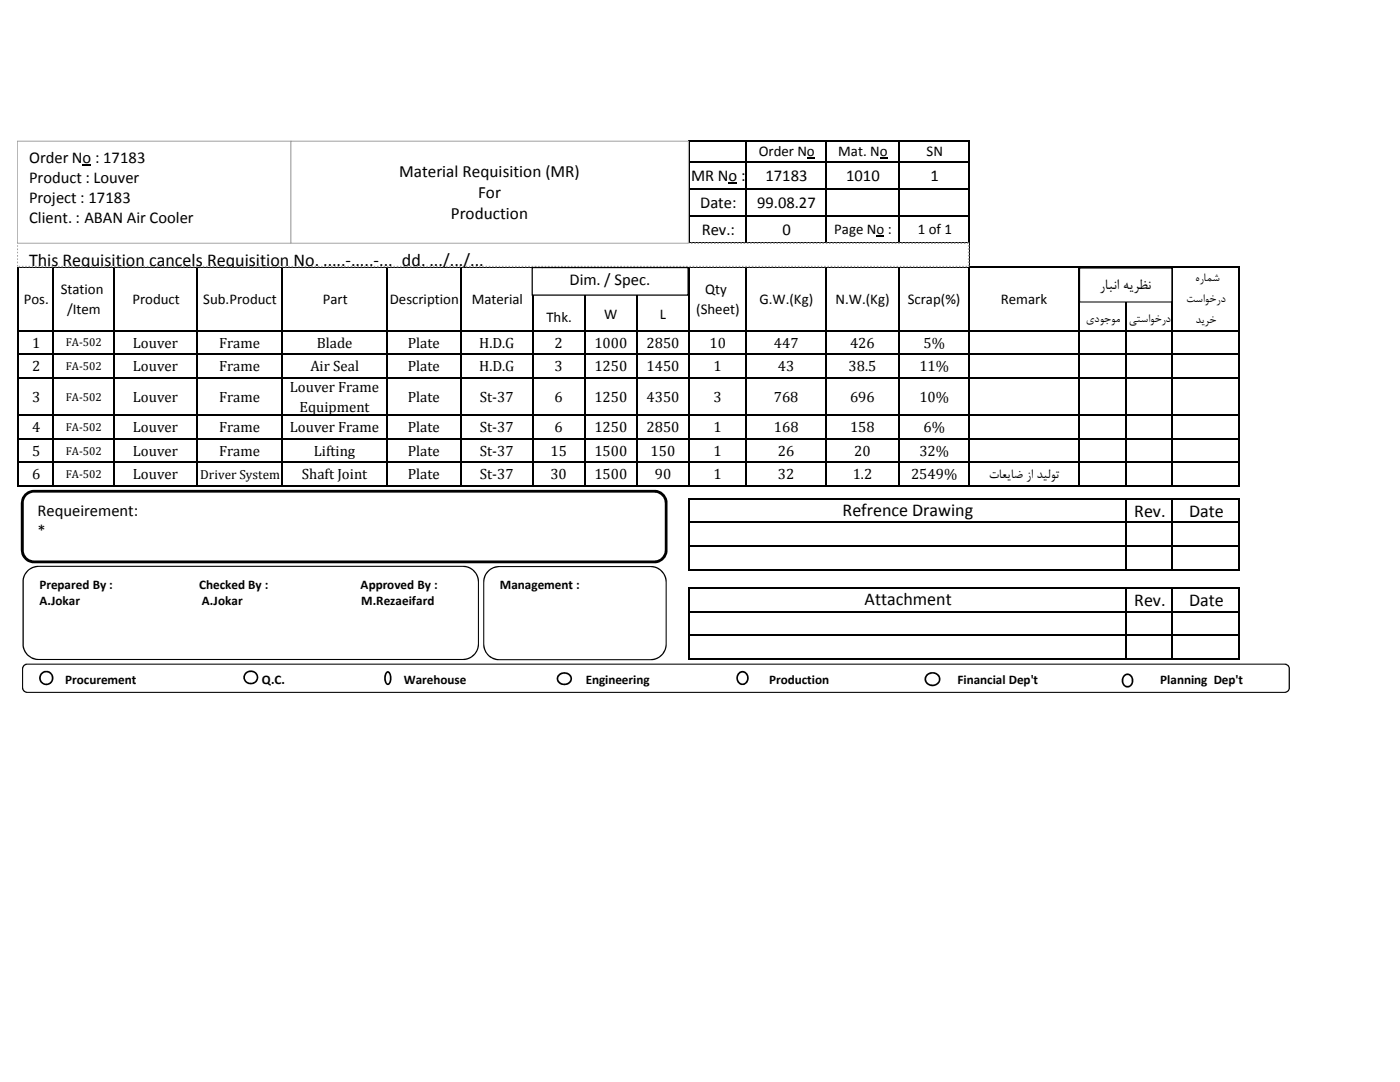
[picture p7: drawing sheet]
<svg xmlns="http://www.w3.org/2000/svg" width="279mm" height="216mm" viewBox="0 0 279 216" stroke-linecap="round" stroke-linejoin="round" font-family="sans-serif">
<path d="M145.4 36.4h1.8v.3h-1.8zM161 31.5h1.6v.2h-1.6zM175.6 31.5h1.6v.2h-1.6zM174.9 47.1h1.6v.2h-1.6z" fill="#000"/>
<g fill="none" stroke="#000" stroke-width=".3">
<path d="M137.5 27.9v20.7M137.7 28h55.9M137.7 32.3h55.9M137.7 37.7h55.9M148.9 28.2v20.4M164.8 28.2v20.4M179.4 28.2v20.4M193.4 28.2v68.9M3.6 53.2v43.9M3.7 53.3h243.7M10.6 53.5v43.6M22.8 53.5v43.6"/>
<path d="M39.2 53.5v43.6M56.4 53.5v43.6M77.2 53.5v43.6M92 53.5v43.6M106.3 53.5v43.6M116.7 53.5v43.6M127.1 53.5v43.6M137.5 53.5v43.6M137.7 43h55.9M137.7 48.4h55.9M148.9 53.5v43.6M164.8 53.5v43.6"/>
<path d="M179.4 53.5v43.6M215.3 53.5v43.6M224.6 53.5v43.6M234 53.5v43.6M247.2 53.5v43.6M3.7 66h243.7M3.7 70.7h243.7M3.7 75.4h243.7M3.7 82.9h243.7M3.7 87.6h243.7M3.7 92.3h243.7M3.7 97h243.7"/>
<path d="M137.5 99.4v14.4M137.7 99.5h109.7M224.6 99.7v14.1M234 99.7v14.1M247.2 99.7v14.1M137.5 117.2v14.4M137.7 104.2h109.7M137.7 108.9h109.7M137.7 113.6h109.7M137.7 117.4h109.7M224.6 117.5v14.1M234 117.5v14.1"/>
<path d="M247.2 117.5v14.1M137.7 122.1h109.7M137.7 126.8h109.7M137.7 131.5h109.7"/>
</g>
<path d="M3.4 48.5h189.9v4.7h-189.9z" fill="#fff"/>
<path d="M3.4 52.9h.2v.3h-.2zM3.4 52.2h.2v.3h-.2zM3.4 51.6h.2v.3h-.2zM3.4 50.9h.2v.3h-.2zM3.4 50.2h.2v.3h-.2zM3.4 49.6h.2v.3h-.2zM3.4 48.9h.2v.3h-.2zM3.4 48.4h.3v.3h-.3l.2-.2-.2 .1zM4 48.4h.4v.3h-.4zM4.7 48.4h.3v.3h-.3zM5.3 48.4h.4v.3h-.4zM6 48.4h.3v.3h-.3zM6.6 48.4h.4v.3h-.4zM7.3 48.4h.4v.3h-.4zM8 48.4h.3v.3h-.3zM8.6 48.4h.4v.3h-.4zM9.3 48.4h.3v.3h-.3zM9.9 48.4h.4v.3h-.4zM10.6 48.4h.3v.3h-.3zM11.3 48.4h.3v.3h-.3zM11.9 48.4h.3v.3h-.3zM12.6 48.4h.3v.3h-.3zM13.2 48.4h.3v.3h-.3zM13.9 48.4h.3v.3h-.3zM14.5 48.4h.4v.3h-.4zM15.2 48.4h.3v.3h-.3zM15.8 48.4h.4v.3h-.4zM16.5 48.4h.3v.3h-.3zM17.1 48.4h.4v.3h-.4zM17.8 48.4h.4v.3h-.4zM18.5 48.4h.3v.3h-.3zM19.1 48.4h.4v.3h-.4zM19.8 48.4h.3v.3h-.3zM20.4 48.4h.4v.3h-.4zM21.1 48.4h.3v.3h-.3zM21.8 48.4h.3v.3h-.3zM22.4 48.4h.3v.3h-.3zM23.1 48.4h.3v.3h-.3zM23.7 48.4h.3v.3h-.3zM24.4 48.4h.3v.3h-.3zM25 48.4h.4v.3h-.4zM25.7 48.4h.3v.3h-.3zM26.3 48.4h.4v.3h-.4zM27 48.4h.3v.3h-.3zM27.6 48.4h.4v.3h-.4zM28.3 48.4h.4v.3h-.4zM29 48.4h.3v.3h-.3zM29.6 48.4h.4v.3h-.4zM30.3 48.4h.3v.3h-.3zM30.9 48.4h.4v.3h-.4zM31.6 48.4h.3v.3h-.3zM32.3 48.4h.3v.3h-.3zM32.9 48.4h.3v.3h-.3zM33.6 48.4h.3v.3h-.3zM34.2 48.4h.3v.3h-.3zM34.9 48.4h.3v.3h-.3zM35.5 48.4h.4v.3h-.4zM36.2 48.4h.3v.3h-.3zM36.8 48.4h.4v.3h-.4zM37.5 48.4h.3v.3h-.3zM38.1 48.4h.4v.3h-.4zM38.8 48.4h.4v.3h-.4zM39.5 48.4h.3v.3h-.3zM40.1 48.4h.4v.3h-.4zM40.8 48.4h.3v.3h-.3zM41.4 48.4h.4v.3h-.4zM42.1 48.4h.3v.3h-.3zM42.8 48.4h.3v.3h-.3zM43.4 48.4h.3v.3h-.3zM44.1 48.4h.3v.3h-.3zM44.7 48.4h.3v.3h-.3zM45.4 48.4h.3v.3h-.3zM46 48.4h.4v.3h-.4zM46.7 48.4h.3v.3h-.3zM47.3 48.4h.4v.3h-.4zM48 48.4h.3v.3h-.3zM48.6 48.4h.4v.3h-.4zM49.3 48.4h.4v.3h-.4zM50 48.4h.3v.3h-.3zM50.6 48.4h.4v.3h-.4zM51.3 48.4h.3v.3h-.3zM51.9 48.4h.4v.3h-.4zM52.6 48.4h.3v.3h-.3zM53.3 48.4h.3v.3h-.3zM53.9 48.4h.3v.3h-.3zM54.6 48.4h.3v.3h-.3zM55.2 48.4h.3v.3h-.3zM55.9 48.4h.3v.3h-.3zM56.5 48.4h.4v.3h-.4zM57.2 48.4h.3v.3h-.3zM57.8 48.4h.4v.3h-.4zM58.5 48.4h.3v.3h-.3zM59.1 48.4h.4v.3h-.4zM59.8 48.4h.4v.3h-.4zM60.5 48.4h.3v.3h-.3zM61.1 48.4h.4v.3h-.4zM61.8 48.4h.3v.3h-.3zM62.4 48.4h.4v.3h-.4zM63.1 48.4h.3v.3h-.3zM63.8 48.4h.3v.3h-.3zM64.4 48.4h.3v.3h-.3zM65.1 48.4h.3v.3h-.3zM65.7 48.4h.3v.3h-.3zM66.4 48.4h.3v.3h-.3zM67 48.4h.4v.3h-.4zM67.7 48.4h.3v.3h-.3zM68.3 48.4h.4v.3h-.4zM69 48.4h.3v.3h-.3zM69.6 48.4h.4v.3h-.4zM70.3 48.4h.4v.3h-.4zM71 48.4h.3v.3h-.3zM71.6 48.4h.4v.3h-.4zM72.3 48.4h.3v.3h-.3zM72.9 48.4h.4v.3h-.4zM73.6 48.4h.3v.3h-.3zM74.3 48.4h.3v.3h-.3zM74.9 48.4h.3v.3h-.3zM75.6 48.4h.3v.3h-.3zM76.2 48.4h.3v.3h-.3zM76.9 48.4h.3v.3h-.3zM77.5 48.4h.4v.3h-.4zM78.2 48.4h.3v.3h-.3zM78.8 48.4h.4v.3h-.4zM79.5 48.4h.3v.3h-.3zM80.1 48.4h.4v.3h-.4zM80.8 48.4h.4v.3h-.4zM81.4 48.4h.4v.3h-.4zM82.1 48.4h.4v.3h-.4zM82.8 48.4h.3v.3h-.3zM83.4 48.4h.4v.3h-.4zM84.1 48.4h.3v.3h-.3zM84.8 48.4h.3v.3h-.3zM85.4 48.4h.3v.3h-.3zM86.1 48.4h.3v.3h-.3zM86.7 48.4h.3v.3h-.3zM87.4 48.4h.3v.3h-.3zM88 48.4h.3v.3h-.3zM88.7 48.4h.3v.3h-.3zM89.3 48.4h.4v.3h-.4zM90 48.4h.3v.3h-.3zM90.6 48.4h.4v.3h-.4zM91.3 48.4h.4v.3h-.4zM91.9 48.4h.4v.3h-.4zM92.6 48.4h.4v.3h-.4zM93.3 48.4h.3v.3h-.3zM93.9 48.4h.4v.3h-.4zM94.6 48.4h.3v.3h-.3zM95.2 48.4h.4v.3h-.4zM95.9 48.4h.3v.3h-.3zM96.6 48.4h.3v.3h-.3zM97.2 48.4h.3v.3h-.3zM97.9 48.4h.3v.3h-.3zM98.5 48.4h.3v.3h-.3zM99.2 48.4h.3v.3h-.3zM99.8 48.4h.4v.3h-.4zM100.5 48.4h.3v.3h-.3zM101.1 48.4h.4v.3h-.4zM101.8 48.4h.4v.3h-.4zM102.4 48.4h.4v.3h-.4zM103.1 48.4h.4v.3h-.4zM103.8 48.4h.3v.3h-.3zM104.4 48.4h.4v.3h-.4zM105.1 48.4h.3v.3h-.3zM105.7 48.4h.4v.3h-.4zM106.4 48.4h.3v.3h-.3zM107.1 48.4h.3v.3h-.3zM107.7 48.4h.3v.3h-.3zM108.4 48.4h.3v.3h-.3zM109 48.4h.3v.3h-.3zM109.7 48.4h.3v.3h-.3zM110.3 48.4h.4v.3h-.4zM111 48.4h.3v.3h-.3zM111.6 48.4h.4v.3h-.4zM112.3 48.4h.3v.3h-.3zM112.9 48.4h.4v.3h-.4zM113.6 48.4h.4v.3h-.4zM114.3 48.4h.3v.3h-.3zM114.9 48.4h.4v.3h-.4zM115.6 48.4h.3v.3h-.3zM116.2 48.4h.4v.3h-.4zM116.9 48.4h.3v.3h-.3zM117.6 48.4h.3v.3h-.3zM118.2 48.4h.3v.3h-.3zM118.9 48.4h.3v.3h-.3zM119.5 48.4h.3v.3h-.3zM120.2 48.4h.3v.3h-.3zM120.8 48.4h.4v.3h-.4zM121.5 48.4h.3v.3h-.3zM122.1 48.4h.4v.3h-.4zM122.8 48.4h.3v.3h-.3zM123.4 48.4h.4v.3h-.4zM124.1 48.4h.4v.3h-.4zM124.8 48.4h.3v.3h-.3zM125.4 48.4h.4v.3h-.4zM126.1 48.4h.3v.3h-.3zM126.7 48.4h.4v.3h-.4zM127.4 48.4h.3v.3h-.3zM128.1 48.4h.3v.3h-.3zM128.7 48.4h.3v.3h-.3zM129.4 48.4h.3v.3h-.3zM130 48.4h.3v.3h-.3zM130.7 48.4h.3v.3h-.3zM131.3 48.4h.4v.3h-.4zM132 48.4h.3v.3h-.3zM132.6 48.4h.4v.3h-.4zM133.3 48.4h.3v.3h-.3zM133.9 48.4h.4v.3h-.4zM134.6 48.4h.4v.3h-.4zM135.3 48.4h.3v.3h-.3zM135.9 48.4h.4v.3h-.4zM136.6 48.4h.3v.3h-.3zM137.2 48.4h.4v.3h-.4zM137.9 48.4h.3v.3h-.3zM138.6 48.4h.3v.3h-.3zM139.2 48.4h.3v.3h-.3zM139.9 48.4h.3v.3h-.3zM140.5 48.4h.3v.3h-.3zM141.2 48.4h.3v.3h-.3zM141.8 48.4h.4v.3h-.4zM142.5 48.4h.3v.3h-.3zM143.1 48.4h.4v.3h-.4zM143.8 48.4h.3v.3h-.3zM144.4 48.4h.4v.3h-.4zM145.1 48.4h.4v.3h-.4zM145.8 48.4h.3v.3h-.3zM146.4 48.4h.4v.3h-.4zM147.1 48.4h.3v.3h-.3zM147.7 48.4h.4v.3h-.4zM148.4 48.4h.3v.3h-.3zM149.1 48.4h.3v.3h-.3zM149.7 48.4h.3v.3h-.3zM150.4 48.4h.3v.3h-.3zM151 48.4h.3v.3h-.3zM151.7 48.4h.3v.3h-.3zM152.3 48.4h.4v.3h-.4zM153 48.4h.3v.3h-.3zM153.6 48.4h.4v.3h-.4zM154.3 48.4h.3v.3h-.3zM154.9 48.4h.4v.3h-.4zM155.6 48.4h.4v.3h-.4zM156.3 48.4h.3v.3h-.3zM156.9 48.4h.4v.3h-.4zM157.6 48.4h.3v.3h-.3zM158.2 48.4h.4v.3h-.4zM158.9 48.4h.3v.3h-.3zM159.6 48.4h.3v.3h-.3zM160.2 48.4h.3v.3h-.3zM160.9 48.4h.3v.3h-.3zM161.5 48.4h.3v.3h-.3zM162.2 48.4h.3v.3h-.3zM162.8 48.4h.4v.3h-.4zM163.5 48.4h.3v.3h-.3zM164.1 48.4h.4v.3h-.4zM164.8 48.4h.3v.3h-.3zM165.4 48.4h.4v.3h-.4zM166.1 48.4h.4v.3h-.4zM166.8 48.4h.3v.3h-.3zM167.4 48.4h.4v.3h-.4zM168.1 48.4h.3v.3h-.3zM168.7 48.4h.4v.3h-.4zM169.4 48.4h.3v.3h-.3zM170.1 48.4h.3v.3h-.3zM170.7 48.4h.3v.3h-.3zM171.4 48.4h.3v.3h-.3zM172 48.4h.3v.3h-.3zM172.7 48.4h.3v.3h-.3zM173.3 48.4h.4v.3h-.4zM174 48.4h.3v.3h-.3zM174.6 48.4h.4v.3h-.4zM175.3 48.4h.3v.3h-.3zM175.9 48.4h.4v.3h-.4zM176.6 48.4h.4v.3h-.4zM177.2 48.4h.4v.3h-.4zM177.9 48.4h.4v.3h-.4zM178.6 48.4h.3v.3h-.3zM179.2 48.4h.4v.3h-.4zM179.9 48.4h.3v.3h-.3zM180.6 48.4h.3v.3h-.3zM181.2 48.4h.3v.3h-.3zM181.9 48.4h.3v.3h-.3zM182.5 48.4h.3v.3h-.3zM183.2 48.4h.3v.3h-.3zM183.8 48.4h.3v.3h-.3zM184.5 48.4h.3v.3h-.3zM185.1 48.4h.4v.3h-.4zM185.8 48.4h.3v.3h-.3zM186.4 48.4h.4v.3h-.4zM187.1 48.4h.4v.3h-.4zM187.7 48.4h.4v.3h-.4zM188.4 48.4h.4v.3h-.4zM189.1 48.4h.3v.3h-.3zM189.7 48.4h.4v.3h-.4zM190.4 48.4h.3v.3h-.3zM191.1 48.4h.3v.3h-.3zM191.7 48.4h.3v.3h-.3zM192.4 48.4h.3v.3h-.3zM193 48.4h.4l.1 .2-.3-.1 .1 .2h-.3zM193.2 48.9h.3v.3h-.3zM193.2 49.5h.3v.4h-.3zM193.2 50.2h.3v.3h-.3zM193.2 50.8h.3v.4h-.3zM193.2 51.5h.3v.4h-.3zM193.2 52.2h.3v.3h-.3zM193.2 52.8h.3v.4h-.3zM192.7 53h.3v.3h-.3zM192 53h.4v.3h-.4zM191.4 53h.3v.3h-.3zM190.7 53h.4v.3h-.4zM190.1 53h.3v.3h-.3zM189.4 53h.3v.3h-.3zM188.8 53h.3v.3h-.3zM188.1 53h.3v.3h-.3zM187.5 53h.2v.3h-.2zM186.8 53h.3v.3h-.3zM186.1 53h.3v.3h-.3zM185.5 53h.3v.3h-.3zM184.8 53h.3v.3h-.3zM184.2 53h.3v.3h-.3zM183.5 53h.3v.3h-.3zM182.8 53h.4v.3h-.4zM182.2 53h.3v.3h-.3zM181.5 53h.4v.3h-.4zM180.9 53h.3v.3h-.3zM180.2 53h.4v.3h-.4zM179.6 53h.3v.3h-.3zM178.9 53h.3v.3h-.3zM178.3 53h.3v.3h-.3zM177.6 53h.3v.3h-.3zM177 53h.2v.3h-.2zM176.3 53h.3v.3h-.3zM175.6 53h.3v.3h-.3zM175 53h.3v.3h-.3zM174.3 53h.3v.3h-.3zM173.7 53h.3v.3h-.3zM173 53h.3v.3h-.3zM172.3 53h.4v.3h-.4zM171.7 53h.3v.3h-.3zM171 53h.4v.3h-.4zM170.4 53h.3v.3h-.3zM169.7 53h.4v.3h-.4zM169.1 53h.3v.3h-.3zM168.4 53h.3v.3h-.3zM167.8 53h.3v.3h-.3zM167.1 53h.3v.3h-.3zM166.5 53h.3v.3h-.3zM165.8 53h.3v.3h-.3zM165.1 53h.3v.3h-.3zM164.5 53h.3v.3h-.3zM163.8 53h.3v.3h-.3zM163.2 53h.3v.3h-.3zM162.5 53h.3v.3h-.3zM161.8 53h.4v.3h-.4zM161.2 53h.3v.3h-.3zM160.5 53h.4v.3h-.4zM159.9 53h.3v.3h-.3zM159.2 53h.4v.3h-.4zM158.6 53h.3v.3h-.3zM157.9 53h.3v.3h-.3zM157.3 53h.3v.3h-.3zM156.6 53h.3v.3h-.3zM156 53h.3v.3h-.3zM155.3 53h.3v.3h-.3zM154.6 53h.3v.3h-.3zM154 53h.3v.3h-.3zM153.3 53h.3v.3h-.3zM152.7 53h.3v.3h-.3zM152 53h.3v.3h-.3zM151.3 53h.4v.3h-.4zM150.7 53h.3v.3h-.3zM150 53h.4v.3h-.4zM149.4 53h.3v.3h-.3zM148.7 53h.4v.3h-.4zM148.1 53h.3v.3h-.3zM147.4 53h.3v.3h-.3zM146.8 53h.3v.3h-.3zM146.1 53h.3v.3h-.3zM145.5 53h.3v.3h-.3zM144.8 53h.3v.3h-.3zM144.1 53h.3v.3h-.3zM143.5 53h.3v.3h-.3zM142.8 53h.3v.3h-.3zM142.2 53h.3v.3h-.3zM141.5 53h.3v.3h-.3zM140.8 53h.4v.3h-.4zM140.2 53h.3v.3h-.3zM139.5 53h.4v.3h-.4zM138.9 53h.3v.3h-.3zM138.2 53h.4v.3h-.4zM137.6 53h.3v.3h-.3zM136.9 53h.3v.3h-.3zM136.3 53h.3v.3h-.3zM135.6 53h.3v.3h-.3zM135 53h.3v.3h-.3zM134.3 53h.3v.3h-.3zM133.6 53h.3v.3h-.3zM133 53h.3v.3h-.3zM132.3 53h.3v.3h-.3zM131.7 53h.3v.3h-.3zM131 53h.3v.3h-.3zM130.3 53h.4v.3h-.4zM129.7 53h.3v.3h-.3zM129 53h.4v.3h-.4zM128.4 53h.3v.3h-.3zM127.7 53h.4v.3h-.4zM127.1 53h.3v.3h-.3zM126.4 53h.3v.3h-.3zM125.8 53h.3v.3h-.3zM125.1 53h.3v.3h-.3zM124.5 53h.3v.3h-.3zM123.8 53h.3v.3h-.3zM123.1 53h.3v.3h-.3zM122.5 53h.3v.3h-.3zM121.8 53h.3v.3h-.3zM121.2 53h.3v.3h-.3zM120.5 53h.3v.3h-.3zM119.8 53h.4v.3h-.4zM119.2 53h.3v.3h-.3zM118.5 53h.4v.3h-.4zM117.9 53h.3v.3h-.3zM117.2 53h.4v.3h-.4zM116.6 53h.3v.3h-.3zM115.9 53h.3v.3h-.3zM115.3 53h.3v.3h-.3zM114.6 53h.3v.3h-.3zM114 53h.3v.3h-.3zM113.3 53h.3v.3h-.3zM112.6 53h.3v.3h-.3zM112 53h.3v.3h-.3zM111.3 53h.3v.3h-.3zM110.7 53h.3v.3h-.3zM110 53h.3v.3h-.3zM109.3 53h.4v.3h-.4zM108.7 53h.3v.3h-.3zM108 53h.4v.3h-.4zM107.4 53h.3v.3h-.3zM106.7 53h.4v.3h-.4zM106.1 53h.3v.3h-.3zM105.4 53h.3v.3h-.3zM104.8 53h.3v.3h-.3zM104.1 53h.3v.3h-.3zM103.5 53h.3v.3h-.3zM102.8 53h.3v.3h-.3zM102.2 53h.2v.3h-.2zM101.5 53h.3v.3h-.3zM100.8 53h.3v.3h-.3zM100.2 53h.3v.3h-.3zM99.5 53h.3v.3h-.3zM98.8 53h.4v.3h-.4zM98.2 53h.3v.3h-.3zM97.5 53h.4v.3h-.4zM96.9 53h.3v.3h-.3zM96.2 53h.4v.3h-.4zM95.6 53h.3v.3h-.3zM94.9 53h.3v.3h-.3zM94.3 53h.3v.3h-.3zM93.6 53h.3v.3h-.3zM93 53h.3v.3h-.3zM92.3 53h.3v.3h-.3zM91.7 53h.2v.3h-.2zM91 53h.3v.3h-.3zM90.3 53h.3v.3h-.3zM89.7 53h.3v.3h-.3zM89 53h.3v.3h-.3zM88.3 53h.4v.3h-.4zM87.7 53h.3v.3h-.3zM87 53h.4v.3h-.4zM86.4 53h.3v.3h-.3zM85.7 53h.4v.3h-.4zM85.1 53h.3v.3h-.3zM84.4 53h.4v.3h-.4zM83.8 53h.3v.3h-.3zM83.1 53h.3v.3h-.3zM82.5 53h.3v.3h-.3zM81.8 53h.3v.3h-.3zM81.2 53h.2v.3h-.2zM80.5 53h.3v.3h-.3zM79.8 53h.3v.3h-.3zM79.2 53h.3v.3h-.3zM78.5 53h.3v.3h-.3zM77.9 53h.3v.3h-.3zM77.2 53h.3v.3h-.3zM76.5 53h.4v.3h-.4zM75.9 53h.3v.3h-.3zM75.2 53h.4v.3h-.4zM74.6 53h.3v.3h-.3zM73.9 53h.4v.3h-.4zM73.3 53h.3v.3h-.3zM72.6 53h.3v.3h-.3zM72 53h.3v.3h-.3zM71.3 53h.3v.3h-.3zM70.7 53h.3v.3h-.3zM70 53h.3v.3h-.3zM69.3 53h.3v.3h-.3zM68.7 53h.3v.3h-.3zM68 53h.3v.3h-.3zM67.4 53h.3v.3h-.3zM66.7 53h.3v.3h-.3zM66 53h.4v.3h-.4zM65.4 53h.3v.3h-.3zM64.7 53h.4v.3h-.4zM64.1 53h.3v.3h-.3zM63.4 53h.4v.3h-.4zM62.8 53h.3v.3h-.3zM62.1 53h.3v.3h-.3zM61.5 53h.3v.3h-.3zM60.8 53h.3v.3h-.3zM60.2 53h.3v.3h-.3zM59.5 53h.3v.3h-.3zM58.8 53h.3v.3h-.3zM58.2 53h.3v.3h-.3zM57.5 53h.3v.3h-.3zM56.9 53h.3v.3h-.3zM56.2 53h.3v.3h-.3zM55.5 53h.4v.3h-.4zM54.9 53h.3v.3h-.3zM54.2 53h.4v.3h-.4zM53.6 53h.3v.3h-.3zM52.9 53h.4v.3h-.4zM52.3 53h.3v.3h-.3zM51.6 53h.3v.3h-.3zM51 53h.3v.3h-.3zM50.3 53h.3v.3h-.3zM49.7 53h.3v.3h-.3zM49 53h.3v.3h-.3zM48.3 53h.3v.3h-.3zM47.7 53h.3v.3h-.3zM47 53h.3v.3h-.3zM46.4 53h.3v.3h-.3zM45.7 53h.3v.3h-.3zM45 53h.4v.3h-.4zM44.4 53h.3v.3h-.3zM43.7 53h.4v.3h-.4zM43.1 53h.3v.3h-.3zM42.4 53h.4v.3h-.4zM41.8 53h.3v.3h-.3zM41.1 53h.3v.3h-.3zM40.5 53h.3v.3h-.3zM39.8 53h.3v.3h-.3zM39.2 53h.3v.3h-.3zM38.5 53h.3v.3h-.3zM37.8 53h.3v.3h-.3zM37.2 53h.3v.3h-.3zM36.5 53h.3v.3h-.3zM35.9 53h.3v.3h-.3zM35.2 53h.3v.3h-.3zM34.5 53h.4v.3h-.4zM33.9 53h.3v.3h-.3zM33.2 53h.4v.3h-.4zM32.6 53h.3v.3h-.3zM31.9 53h.4v.3h-.4zM31.3 53h.3v.3h-.3zM30.6 53h.3v.3h-.3zM30 53h.3v.3h-.3zM29.3 53h.3v.3h-.3zM28.7 53h.3v.3h-.3zM28 53h.3v.3h-.3zM27.3 53h.3v.3h-.3zM26.7 53h.3v.3h-.3zM26 53h.3v.3h-.3zM25.4 53h.3v.3h-.3zM24.7 53h.3v.3h-.3zM24 53h.4v.3h-.4zM23.4 53h.3v.3h-.3zM22.7 53h.4v.3h-.4zM22.1 53h.3v.3h-.3zM21.4 53h.4v.3h-.4zM20.8 53h.3v.3h-.3zM20.1 53h.3v.3h-.3zM19.5 53h.3v.3h-.3zM18.8 53h.3v.3h-.3zM18.2 53h.3v.3h-.3zM17.5 53h.3v.3h-.3zM16.8 53h.3v.3h-.3zM16.2 53h.3v.3h-.3zM15.5 53h.3v.3h-.3zM14.9 53h.3v.3h-.3zM14.2 53h.3v.3h-.3zM13.5 53h.4v.3h-.4zM12.9 53h.3v.3h-.3zM12.2 53h.4v.3h-.4zM11.6 53h.3v.3h-.3zM10.9 53h.4v.3h-.4zM10.3 53h.3v.3h-.3zM9.6 53h.3v.3h-.3zM9 53h.3v.3h-.3zM8.3 53h.3v.3h-.3zM7.7 53h.3v.3h-.3zM7 53h.3v.3h-.3zM6.3 53h.3v.3h-.3zM5.7 53h.3v.3h-.3zM5 53h.3v.3h-.3zM4.4 53h.3v.3h-.3zM3.7 53h.3v.3h-.3z" fill="#a6a6a6"/>
<path d="M3.4 28.2h54.6v20.3h-54.6z" fill="#fff"/>
<path d="M3.4 28.1h54.7v20.5h-54.7zM3.4 28.3l.2-.1v20.3l-.2-.1h54.6v.1v-20.3v.1z" fill="#a6a6a6"/>
<path d="M16.5 32.9h1.7v.2h-1.7z" fill="#000"/>
<path d="M58 28.2h79.4v20.3h-79.4z" fill="#fff"/>
<path d="M58 28.1h79.4l.1 .1v20.3l-.1 .1h-79.4zM58 28.3l.2-.1v20.3l-.2-.1h79.4l-.1 .1v-20.3l.1 .1z" fill="#a6a6a6"/>
<path d="M215.4 53.5h18.4v6.7h-18.4z" fill="#fff"/>
<path d="M215.4 53.4l18.4-.1 .2 .2-.1 6.8-18.5 .1-.1-.2zM215.4 53.6l.2-.1v6.7h-.2h18.4v-6.7v.1z" fill="#000"/>
<path d="M106.2 53.4h31.1v5.5h-31.1z" fill="#fff"/>
<path d="M106.1 53.3h31.2l.2 .1v5.5l-.2 .1h-31.1l-.1-.1zM106.2 53.5l.1-.1v5.5l-.1-.1h31.1l-.1 .1v-5.5l.1 .1z" fill="#000"/>
<path d="M5 98.9a2.36 2.36 0 0 1 1.8-.9h123.8a2.33 2.33 0 0 1 2.3 2.4v9.4a2.3 2.3 0 0 1-2.3 2.3h-123.8a2.34 2.34 0 0 1-2.4-2.3v-9.4l.1-.6z" fill-rule="evenodd" fill="#fff"/>
<path d="M4.8 98.6a2.62 2.62 0 0 1 2-.9h124.1a2.65 2.65 0 0 1 2.3 2.4v9.9a2.65 2.65 0 0 1-2.3 2.4h-124.1a2.64 2.64 0 0 1-2.7-2.6v-9.4l.2-.8zM5.3 98.9l-.3 .5-.3 .8v9.6a2.09 2.09 0 0 0 2.1 2h123.8a2.1 2.1 0 0 0 2.1-2v-9.4a2.1 2.1 0 0 0-2.1-2.1h-123.8l-.7 .1z" fill="#000"/>
<path d="M5.8 113.7l1.2-.6 .7-.1h84.7a3.1 3.1 0 0 1 3.1 3.1v12.4a3.1 3.1 0 0 1-3.1 3.1h-84.7a3.1 3.1 0 0 1-3.1-3.1v-12.4a3.1 3.1 0 0 1 1.2-2.4z" fill-rule="evenodd" fill="#fff"/>
<path d="M5.6 113.7a3 3 0 0 1 2.1-.8h85a3.2 3.2 0 0 1 2.9 2.9v13a3.2 3.2 0 0 1-2.9 2.9h-85.3a3.2 3.2 0 0 1-2.9-3.2v-13.1a3.3 3.3 0 0 1 1.1-1.7zM5.8 113.8a2.88 2.88 0 0 0-1.1 2.3v12.4a2.98 2.98 0 0 0 3 3h84.7a3 3 0 0 0 3-3v-12.4a3 3 0 0 0-3-3h-84.7l-1.1 .2z" fill="#000"/>
<path d="M97.4 113.9a3.1 3.1 0 0 1 2.3-.9h30.1a3.1 3.1 0 0 1 3.1 3.2v12.3a3.1 3.1 0 0 1-3.1 3.1h-30.1a3.1 3.1 0 0 1-3.2-3.1v-12.3a3.1 3.1 0 0 1 .9-2.3z" fill-rule="evenodd" fill="#fff"/>
<path d="M97.5 113.7a3.1 3.1 0 0 1 2.2-.8h30.5a3.2 3.2 0 0 1 2.9 2.9v13.1a3.2 3.2 0 0 1-2.9 2.8h-30.9a3.2 3.2 0 0 1-2.9-3.2l.1-13a3.2 3.2 0 0 1 1-1.8zM97.7 113.8a3.1 3.1 0 0 0-1.1 2.4v12.3a3 3 0 0 0 3.1 3h30.1a3 3 0 0 0 3-3v-12.3a3 3 0 0 0-3-3h-30.1l-1.2 .2z" fill="#000"/>
<path d="M4.8 132.8l.7-.3h250.9a.95 .95 0 0 1 .9 1v3.7a.91 .91 0 0 1-.9 .9h-250.9a.92 .92 0 0 1-1-.9v-3.7z" fill-rule="evenodd" fill="#fff"/>
<path d="M4.6 132.8l.6-.4h251.4l.5 .3 .3 .5v4.2a1.02 1.02 0 0 1-.8 .9h-251.4l-.6-.5-.2-.3v-4.3zM4.9 132.9l-.3 .6v3.7l.3 .6 .6 .2h250.9l.6-.2 .2-.4v-4.1l-.2-.4-.6-.3h-250.9z" fill="#000"/>
<circle cx="9.2" cy="135.3" r="1.29" fill="#fff"/>
<path d="M7.8 135.3a1.45 1.45 0 0 1 2.9 0 1.45 1.45 0 0 1-2.9 0zM8.1 135.3a1.15 1.15 0 0 0 2.3 0 1.15 1.15 0 0 0-2.3 0z" fill="#000"/>
<path d="M49 134.4a1.32 1.32 0 0 1 1.9-.2 1.32 1.32 0 0 1 0 2 1.32 1.32 0 0 1-1.9-.3 1.16 1.16 0 0 1 0-1.5z" fill-rule="evenodd" fill="#fff"/>
<path d="M49 134.2l.5-.3 .8-.1a1.44 1.44 0 0 1 1.1 2 1.44 1.44 0 0 1-2.2 .5 1.33 1.33 0 0 1-.2-2.1zM49.2 134.4l-.3 .6v.4l.3 .5 .6 .3h.5l.6-.3 .3-.5v-.5l-.3-.5-.6-.3-.7 .1z" fill="#000"/>
<path d="M77.2 134.2l.2-.1a1.57 1.57 0 0 1 0 2.4 1.69 1.69 0 0 1-.2-2.3z" fill-rule="evenodd" fill="#fff"/>
<path d="M77.1 134l.5-.1a1.89 1.89 0 0 1 0 2.8 1 1 0 0 1-.9-1.4 1.52 1.52 0 0 1 .4-1.3zM77.3 134.3l-.3 .8v.7l.3 .6h.2l.1-.3a2.12 2.12 0 0 0 0-1.7l-.2-.2z" fill="#000"/>
<path d="M224.4 134.8a1.08 1.08 0 0 1 1.3 .1 1.08 1.08 0 0 1 .3 1.3 .99 .99 0 0 1-1.2 .8 .99 .99 0 0 1-.8-1.2l.1-.4z" fill-rule="evenodd" fill="#fff"/>
<path d="M224.2 134.8a1.13 1.13 0 0 1 1.2-.3 1.13 1.13 0 0 1 .8 1v.1a1.4 1.4 0 0 1-.9 1.6h-.5a1.54 1.54 0 0 1-.9-1.1v-.6zM224.6 134.9l-.4 .4v.9l.5 .6h.6l.5-.6v-.9l-.6-.6z" fill="#000"/>
<path d="M111.5 134.7a1.36 1.36 0 0 1 1.6-.3 1.36 1.36 0 0 1 .8 1.4 1.44 1.44 0 0 1-1.4 .8 1.44 1.44 0 0 1-1.2-1.2z" fill-rule="evenodd" fill="#fff"/>
<path d="M111.5 134.5a1.52 1.52 0 0 1 1.8-.3 1.52 1.52 0 0 1 .8 1.5 1.59 1.59 0 0 1-1.6 1 1.59 1.59 0 0 1-1.4-1.3l.1-.5zM111.6 134.9l-.2 .3v.4l.4 .5 .6 .3 .9-.2 .5-.6-.1-.7-.8-.4h-.5z" fill="#000"/>
<path d="M184.9 134.8a1.38 1.38 0 0 1 1.9-.4 1.38 1.38 0 0 1 .5 1.8 1.38 1.38 0 0 1-1.9 .4 1.38 1.38 0 0 1-.5-1.8z" fill-rule="evenodd" fill="#fff"/>
<path d="M185 134.5l.8-.4h.6a1.41 1.41 0 0 1 1.2 2l-.4 .4a1.69 1.69 0 0 1-2.7-.7 1.32 1.32 0 0 1 .5-1.3zM185.2 134.7l-.4 .8 .4 .8 .9 .3 .5-.1 .6-.4 .2-.4v-.4l-.4-.6-.9-.3z" fill="#000"/>
<path d="M147.5 134.3a1.2 1.2 0 0 1 1.7 .5 1.2 1.2 0 0 1-.7 1.7 1.22 1.22 0 0 1-1.3-.7 1.22 1.22 0 0 1 .3-1.5z" fill-rule="evenodd" fill="#fff"/>
<path d="M147.3 134.3a1.31 1.31 0 0 1 1.8 0 1.31 1.31 0 0 1 .1 1.8 1.25 1.25 0 0 1-1.6 .5 1.25 1.25 0 0 1-.6-1.6zM147.5 134.5l-.2 .5 .1 .9 .4 .4h.7l.3-.2 .3-.6-.2-.8-.4-.4-.3-.1z" fill="#000"/>
<g font-size="3.6">
<text x="5.8" y="53.1">This Requisition cancels Requisition No. .....‐.....‐... dd. .../.../...</text>
<text x="168.1" y="103">Refrence Drawing</text>
<text x="226.4" y="103.1">Rev.</text>
<text x="237.3" y="103.1">Date</text>
<text x="172.6" y="120.8">Attachment</text>
<text x="226.4" y="120.9">Rev.</text>
<text x="237.3" y="120.9">Date</text>
</g>
<g font-size="3.4">
<text x="79.7" y="35.3">Material Requisition (MR)</text>
<text x="95.4" y="39.5">For</text>
<text x="90" y="43.7">Production</text>
</g>
<g font-size="3.3">
<text x="5.8" y="32.5">Order No : 17183</text>
<text x="5.8" y="40.5">Project : 17183</text>
<text x="5.8" y="36.4">Product : Louver</text>
<text x="137.9" y="36.1">MR No :</text>
<text x="139.7" y="41.4">Date:</text>
<text x="151.1" y="41.4">99.08.27</text>
<text x="152.8" y="36.1">17183</text>
<text x="168.9" y="36.1">1010</text>
<text x="185.7" y="36.1">1</text>
<text x="5.8" y="44.5">Client. : ABAN Air Cooler</text>
<text x="140" y="46.8">Rev.:</text>
<text x="156.2" y="46.8">0</text>
<text x="113.7" y="56.9">Dim. / Spec.</text>
<text x="219.5" y="57.6">رابان ه</text>
<text x="225.5" y="57.6">يرظن</text>
<text x="7.5" y="103">Requeirement:</text>
<text x="7.5" y="107">*</text>
</g>
<g font-size="3">
<text x="151.4" y="31.2">Order No</text>
<text x="167.3" y="31.2">Mat. No</text>
<text x="184.9" y="31.2">SN</text>
<text x="166.5" y="46.7">Page No :</text>
<text x="183.2" y="46.7">1 of 1</text>
<text x="12.1" y="58.7">Station</text>
<text x="140.8" y="58.7">Qty</text>
<text x="4.7" y="60.7">Pos.</text>
<text x="13.4" y="62.6">/Item</text>
<text x="26.4" y="60.7">Product</text>
<text x="40.6" y="60.7">Sub.Product</text>
<text x="64.4" y="60.7">Part</text>
<text x="77.8" y="60.7">Description</text>
<text x="94.1" y="60.7">Material</text>
<text x="109.1" y="64.3">Thk.</text>
<text x="120.6" y="63.6">W</text>
<text x="131.7" y="63.6">L</text>
<text x="138.9" y="62.6">(Sheet)</text>
<text x="151.6" y="60.7">G.W.(Kg)</text>
<text x="166.8" y="60.7">N.W.(Kg)</text>
<text x="181.1" y="60.7">Scrap(%)</text>
<text x="199.7" y="60.7">Remark</text>
<text x="6.4" y="69.4">1</text>
<text x="26.5" y="69.4">Louver</text>
<text x="43.7" y="69.4">Frame</text>
<text x="63.2" y="69.4">Blade</text>
<text x="81.4" y="69.4">Plate</text>
<text x="95.6" y="69.4">H.D.G</text>
<text x="110.7" y="69.4">2</text>
<text x="118.6" y="69.4">1000</text>
<text x="129" y="69.4">2850</text>
<text x="141.6" y="69.4">10</text>
<text x="154.4" y="69.4">447</text>
<text x="169.6" y="69.4">426</text>
<text x="184.3" y="69.4">5%</text>
<text x="6.4" y="74.1">2</text>
<text x="26.5" y="74.1">Louver</text>
<text x="43.7" y="74.1">Frame</text>
<text x="61.9" y="74.1">Air Seal</text>
<text x="81.4" y="74.1">Plate</text>
<text x="95.6" y="74.1">H.D.G</text>
<text x="110.7" y="74.1">3</text>
<text x="118.6" y="74.1">1250</text>
<text x="129" y="74.1">1450</text>
<text x="142.4" y="74.1">1</text>
<text x="155.2" y="74.1">43</text>
<text x="169.3" y="74.1">38.5</text>
<text x="183.5" y="74.1">11%</text>
<text x="6.4" y="80.2">3</text>
<text x="26.5" y="80.2">Louver</text>
<text x="43.7" y="80.2">Frame</text>
<text x="57.9" y="78.3">Louver Frame</text>
<text x="59.8" y="82.1">Equipment</text>
<text x="81.4" y="80.2">Plate</text>
<text x="95.8" y="80.2">St‐37</text>
<text x="110.7" y="80.2">6</text>
<text x="118.6" y="80.2">1250</text>
<text x="129" y="80.2">4350</text>
<text x="142.4" y="80.2">3</text>
<text x="154.4" y="80.2">768</text>
<text x="169.6" y="80.2">696</text>
<text x="183.5" y="80.2">10%</text>
<text x="6.4" y="86.3">4</text>
<text x="26.5" y="86.3">Louver</text>
<text x="43.7" y="86.3">Frame</text>
<text x="57.9" y="86.3">Louver Frame</text>
<text x="81.4" y="86.3">Plate</text>
<text x="95.8" y="86.3">St‐37</text>
<text x="110.7" y="86.3">6</text>
<text x="118.6" y="86.3">1250</text>
<text x="129" y="86.3">2850</text>
<text x="142.4" y="86.3">1</text>
<text x="154.4" y="86.3">168</text>
<text x="169.6" y="86.3">158</text>
<text x="184.3" y="86.3">6%</text>
<text x="6.4" y="91">5</text>
<text x="6.4" y="95.7">6</text>
<text x="26.5" y="91">Louver</text>
<text x="26.5" y="95.7">Louver</text>
<text x="43.7" y="91">Frame</text>
<text x="60.2" y="95.7">Shaft Joint</text>
<text x="62.7" y="91">Lifting</text>
<text x="81.4" y="95.7">Plate</text>
<text x="81.4" y="91">Plate</text>
<text x="95.8" y="95.7">St‐37</text>
<text x="95.8" y="91">St‐37</text>
<text x="109.9" y="95.7">30</text>
<text x="109.9" y="91">15</text>
<text x="118.6" y="95.7">1500</text>
<text x="118.6" y="91">1500</text>
<text x="129.8" y="91">150</text>
<text x="130.7" y="95.7">90</text>
<text x="142.4" y="95.7">1</text>
<text x="142.4" y="91">1</text>
<text x="155.2" y="95.7">32</text>
<text x="155.2" y="91">26</text>
<text x="170.2" y="95.7">1.2</text>
<text x="170.5" y="91">20</text>
<text x="181.8" y="95.7">2549%</text>
<text x="183.5" y="91">32%</text>
<text x="197.4" y="95.3">تاعياض زا ديلوت</text>
</g>
<g font-size="2.6">
<text x="238.5" y="56">هرامش</text>
<text x="216.7" y="64.3">يدوجوم</text>
<text x="225.3" y="64.3">يتساوخرد</text>
<text x="236.7" y="60.2">تساوخرد</text>
<text x="238.6" y="64.4">ديرخ</text>
<text x="40" y="95.5">Driver System</text>
<text x="7.9" y="117.6">Prepared By :</text>
<text x="39.8" y="117.6">Checked By :</text>
<text x="72" y="117.6">Approved By :</text>
<text x="99.8" y="117.6">Management :</text>
<text x="7.9" y="120.8">A.Jokar</text>
<text x="40.3" y="120.8">A.Jokar</text>
<text x="72.1" y="120.8">M.Rezaeifard</text>
<text x="13" y="136.4">Procurement</text>
<text x="52.3" y="136.4">Q.C.</text>
<text x="80.6" y="136.4">Warehouse</text>
<text x="116.9" y="136.4">Engineering</text>
<text x="153.5" y="136.4">Production</text>
<text x="191.1" y="136.4">Financial Dep't</text>
<text x="231.6" y="136.4">Planning Dep't</text>
</g>
<g font-size="2.3">
<text x="13.1" y="69.1">FA‐502</text>
<text x="13.1" y="73.8">FA‐502</text>
<text x="13.1" y="79.9">FA‐502</text>
<text x="13.1" y="86">FA‐502</text>
<text x="13.1" y="90.7">FA‐502</text>
<text x="13.1" y="95.4">FA‐502</text>
</g>
</svg>
